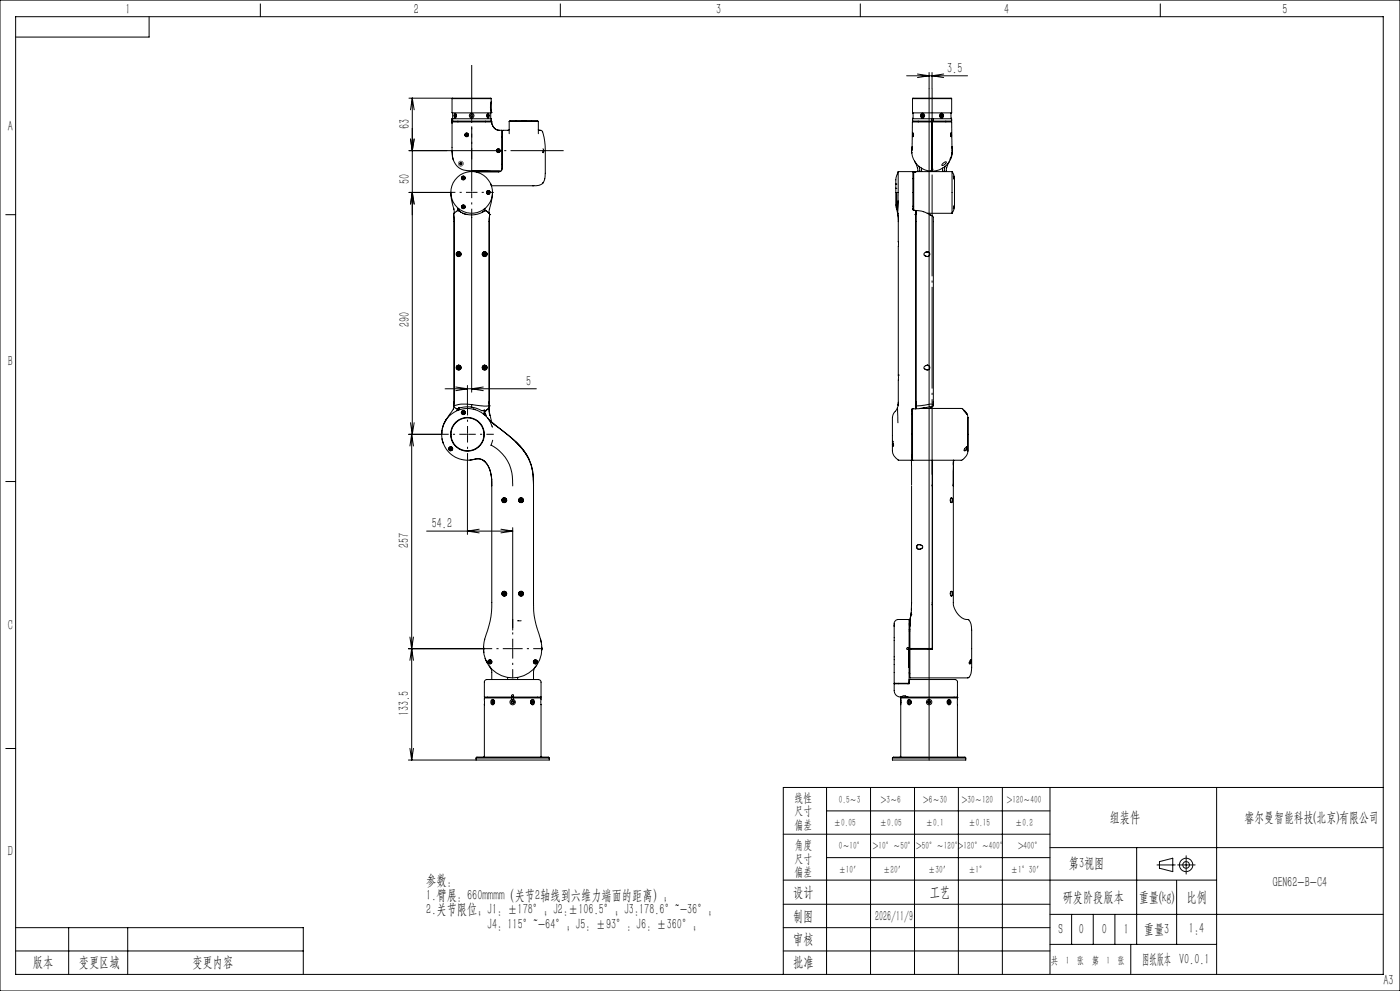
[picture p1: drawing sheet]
<svg xmlns="http://www.w3.org/2000/svg" width="420mm" height="297mm" viewBox="0 0 420 297" stroke-linecap="round" stroke-linejoin="round" font-family="sans-serif">
<g fill="none" stroke="#0a0605" stroke-width=".3">
<path d="M347.1 259.2h5.5M347.8 258.2l4-1v4l-4-1zM353.3 259.2h5.2M355.8 256.5v5.5"/>
<circle cx="355.8" cy="259.2" r="1"/>
<circle cx="355.8" cy="259.2" r="2"/>
</g>
<g fill="none" stroke="#000" stroke-width=".3">
<path d="M0 0h420v297h-420zM4.7 5h410.3v287h-410.3zM44.7 5v6.1h-40M78.1 1.2v3.8M168.1 1.2v3.8M258.1 1.2v3.8M348.1 1.2v3.8M122.7 29.4h13M123.7 29.4v100.8M123.7 29.4l.5 3.5M123.7 29.4l-.5 3.5M135.6 36.5h11.8"/>
<path d="M135.6 36.5v8.7M135.6 29.6v4.2h11.8v-.1M135.6 29.6h11.8M135.6 36.5v.5M135.6 36.5h.1M135.6 35.6l.1 .7M135.6 35.6h.1M135.7 35.6h11.7v.7h-11.7M135.7 35.6v.7M135.7 36.3h.1M135.7 35.6h.1M135.7 29.4l11.7 .2"/>
<path d="M135.7 29.4l-.1 .2M135.8 33.8v1.8M136.4 34a.68 .68 0 0 1 .5 .7 .68 .68 0 0 1-.5 .6l-.2-.6zM136.7 34l-.2 .7 .2 .6M136.9 34.4l-.3 .1 .1 .4 .2 .1M137.4 36.3v.2M145.6 36.3v.2M146.1 34.4l.3 .3-.3 .3M146.3 34a.69 .69 0 0 1 .5 .7 .69 .69 0 0 1-.5 .6l-.3-.6zM146.3 34l.2 .7-.2 .6M147.2 33.8v1.8M147.2 30.8l.1 2.5"/>
<path d="M147.4 29.6l-.3 2.2 .3 1.9M147.4 33.7h.1M147.4 36.5a2.58 2.58 0 0 0 2.4 2.5M147.4 36.5h.1M147.4 36.5a2.5 2.5 0 0 0 2.4 2.5M149.8 39h.7M150.5 39v12M150.5 39v.1M152.8 38.8l-.4 .2-1.7 .1v10.6a1.38 1.38 0 0 1-1.1 1.8l-6.7 .1M152.8 36.4h8.7M152.8 36.4l.2-.2h8.3l.2 .2M152.8 36.4v3.7"/>
<path d="M156.6 36.1l-.1 .1M157.6 36.1l.2 .1M161.5 38.8l.4 .2M161.5 36.4v3.7M161.9 39l.6 .2 .3 .3M161.9 39.1h-.3M161.9 39v.1M162.8 39.5a43.4 43.4 0 0 1 .6 14l-.5 1.3a3.1 3.1 0 0 1-3.1 .9M272 22.7h18.3M273.8 29.6v4.2h11.7v-4.2M273.8 29.6h11.7M273.8 36.4h1.7"/>
<path d="M273.8 36.4v.1M273.9 39.9l.2 .5-.2 .6zM273.9 33.8v1.8M273.9 36.3l-.1 .1M274 39.9v1M275.2 22.2l3.5 .5-3.5 .5M275.5 36.3v.2M276.8 34a.73 .73 0 0 0-.5 .7 .73 .73 0 0 0 .5 .7M277 34.4v.6M278.7 21.7v206.1M279.5 36.5v14.8M279.5 36.5h-5.8l-.1 8.7"/>
<path d="M279.5 36.5l.1 14.6M279.5 35.6h-5.7v.7h5.7M279.5 35.6h.1M279.5 35.6v.7M279.5 35.6h.5M279.5 36.3h.5M279.6 38.1h.1M279.6 37.7h.1M279.6 38.2h.1M279.6 38.6h.1M279.6 38.7h.1M279.6 39.1h.1"/>
<path d="M279.6 39.9h.1M279.6 37.5h.1M279.6 21.7v4.8M280 35.6h5.5v.7h-5.5M280 35.6h.1M280 35.6v.7M282.2 34.4v.6M282.4 34a.71 .71 0 0 1 .5 .7 .71 .71 0 0 1-.5 .6M283.1 22.2l-3.5 .5 3.5 .5M283.7 36.4h1.7M283.7 36.3v.2M285.3 39.9l.1 .1"/>
<path d="M285.3 39.9l.2 .3-.1 .8zM285.3 33.8v1.8M285.3 36.3l.1 .1M285.4 36.4v.1M122.7 57.7h12.4M122.7 45.2h11.4M123.2 41.7l.5 3.5 .5-3.5M135.3 57.7h.1M135.3 57.7l.1 1.8 .7 3.1M135.3 57.7a6.2 6.2 0 0 0 6.2 6.2 6.2 6.2 0 0 0 6.2-6.2M135.3 57.7a6.2 6.2 0 0 1 6.2-6.3 6.2 6.2 0 0 1 6.2 6.3M136 47.9l-.4-2.7a5.2 5.2 0 0 0 5.9 6"/>
<path d="M138 49l.1 .2M138 49h.5M138.1 49.2h.3M138.1 48.9h.3M138.1 48.9l-.1 .1M138.1 48.9l.2 .1M138.3 49h.1M138.3 49l.1 .2M138.3 49l-.2 .2M138.4 48.9l.1 .1M138.4 48.9l-.1 .1M138.5 49l-.1 .2"/>
<path d="M138.7 53.3l.1 .2M138.7 53.3h.3M138.8 53.5l.3 .1M138.9 53.1h.3M138.9 53.1l-.2 .2M138.9 53.1l.2 .5M139 53.3h.1M139 53.3l.3 .1M139.2 53.1l.1 .3M139.2 53.1l-.4 .4M139.3 53.4l-.2 .2M139.9 40.2l.3 .2"/>
<path d="M139.9 40.2l.3 .3M139.9 40.2l-.1 .4 .4-.1M140 40.4h.1M141.4 57.7h.2M141.5 51.1l8.3 .2M141.5 51.2l8.3 .1M141.5 57.5v.3M146.2 57.6l.1 .3M146.2 57.6l.3 .1M146.3 57.9l.3 .1M146.4 57.4l.3 .1M146.4 57.4l-.2 .2"/>
<path d="M146.4 57.4l.1 .3M146.5 57.7h.1M146.5 57.7l-.2 .2M146.5 57.7l.1 .3M146.5 57.7h.3M146.7 57.5l.1 .2M146.7 57.5l-.2 .2M146.8 57.7l-.2 .3M147 57.7h.1M147.1 57.7a.56 .56 0 0 0-.7-.6 .56 .56 0 0 0-.4 .9 .56 .56 0 0 0 .9 0M147.1 55l.3 .7h12.4M147.7 57.7l-.3 3-.5 1.8"/>
<path d="M147.7 57.7h.1M149.5 45.2h.1M149.6 45v.4l-.3-.2M149.6 45l-.3 .2M149.6 45v.4l-.3-.3M149.6 45l-.3 .1M149.8 51.3h.4M150.5 41.1h.2M150.5 49.3h.2M159.8 55.7h.1M162.8 45.2l.1 .6 .2-.6M162.9 44.6l.2 .6"/>
<path d="M163.1 45.2l-.2 .5M163.1 45.2h.1M268.7 55.2l.1-1.9 .7-1.9v6.3M268.7 56.4v5.1l.3 1.2M268.7 56.4h.1M268.7 55.2h.1M268.7 55.2v1.2M269.5 51.5h4.4v11M269.5 57.7h.1M269.5 57.7l-.2 6.2M269.5 57.7h-.5v5M273.5 45.2v.5"/>
<path d="M273.5 44.9v.3M273.5 44.6v.2M273.5 44.6v.6M273.5 45.6v.1M273.5 45.7v.2M273.5 45.7a6 6 0 0 0 6 5.6M273.5 44.2v.4M273.6 43.9l-.1 .8M273.9 53.5h.2M274.4 48.3l.9 2.2 .1 .9M274.8 51.5l-.7 .2M275.7 49.8l.2 1.6"/>
<path d="M276.4 50.3l.1 1.1M279.1 51.3h.4M279.5 51.1h.1M279.6 51.1l-.1 .1M279.6 41.7h.1M279.6 49.3h.1M279.6 48.8h.1M279.6 50.9h.1M279.6 51h.1M279.6 47.3h.1M279.6 47.5h.1M279.6 50.7h.1"/>
<path d="M282.8 50.3v1.1M283 48.9l.8-.4a1.12 1.12 0 0 1-1.3 1zM283.5 49.8l-.2 1.6M284.9 48.3l-1 2.2v.9M285.4 40.8l-.1 .1M285.4 40v.8zM285.5 46.1l.1-.4-.6 2 .2-.3M285.6 45.5l-.1-9h-5.9v14.8M285.6 51.4a9.8 9.8 0 0 1 .7 5.5v4.6M285.6 43.9l.1 .8M285.6 44.1l.1 .4M285.7 45.6a6 6 0 0 1-6.1 5.7"/>
<path d="M285.7 44.7l.1 .1M285.7 44.7v.9M286 52.8l.3 1.1zM1.7 64.3h3M123.2 61.2l.5-3.5 .5 3.5M136.1 64.3l.1 2.1M136.2 62.6v1.2M136.2 66.4v54.1M136.3 63.8l-.2 .5M136.3 63.8h.1M136.4 63.8l-.2 .1M136.9 76.1v.1"/>
<path d="M137 63.3l-.1 .1M137.2 75.6a.69 .69 0 0 0 0 1.2 .69 .69 0 0 0 1.1-.6 .69 .69 0 0 0-.9-.7l-.4 .3M137.3 63.1h.2M137.3 63l.1-.5 .1 .6M137.3 63l.2 .1M137.4 76.2a.25 .25 0 0 1 .2-.3 .25 .25 0 0 1 .3 .3M137.5 63.1h.1M137.5 62.4v.3M137.5 63.1l-.9 .5-.5 .7M137.5 63.1l.7 .4M137.5 62.7v.4M137.5 62.7h.1"/>
<path d="M137.6 75.8l.4 .4M137.6 75.8l-.4 .4M137.8 62.6v.7M138.1 63.5a6.8 6.8 0 0 0 6.8 0M138.2 63.5v.1M138.7 62l.2 .2M138.7 62h.3M138.8 63.9l1.3 .4M138.9 61.7l.2 .1M138.9 61.7l-.2 .3M138.9 62.2l.2 .1M138.9 61.7l.1 .3"/>
<path d="M139 62h.1M139 62h.3M139 62l.1 .3M139 62l-.1 .2M139.1 61.8l.2 .2M139.1 61.8l-.1 .2M139.3 62l-.2 .3M139.5 62.3a.57 .57 0 0 0-.2-.8 .57 .57 0 0 0-.8 .2 .57 .57 0 0 0 .2 .8M141.5 65.2h.1M141.5 64v53.5M144.8 63.5v.1M145.1 76.2a.27 .27 0 0 1 .3-.3 .27 .27 0 0 1 .2 .3"/>
<path d="M145.2 62.6v.7M145.4 75.8l.3 .4M145.4 75.8l-.4 .4M145.5 63.1h.2M145.5 63.1l-.7 .4M145.5 62.7v.4M145.5 62.4v.3M145.5 62.7h.1M145.7 63.1l.9 .7 .3 .5M146 75.9v.3M146.8 66.4v54.1M146.9 62.5l-.1 .1a1.1 1.1 0 0 0 .1 1.5"/>
<path d="M146.9 64.3l-.1 2.1M146.9 64.3h.1M269 62.7l.3 1.2M269.3 63.7l.2 2.7M269.3 63.9l.3 9.2-.1 39.3M269.3 63.9h.1M269.5 60.2l-.2 3.7M273.9 62.5v.4l.4 .2M273.9 62.5v.4l.4 .1M273.9 61.8h.2M274.1 63v-11.5l11.5-.1v12.5M274.3 63l.4 .1"/>
<path d="M274.3 63h.1M274.4 64.3h.3M274.7 63.2v1M274.7 64.3v56.2M274.7 63.1v1.2M274.7 64.3h.1M274.8 64.3v57.4M277.1 63.5l-2.3-.4v1.2M277.1 63.5l1.8 .9M277.4 75.8l.8-.4a.76 .76 0 0 1 .7 1 .76 .76 0 0 1-1.1 .4l-.6-.5zM278.2 75.5h.1M278.2 75.5l-.5 .1"/>
<path d="M278.2 63.9h7.4M278.2 75.5a.69 .69 0 0 1 .7 .7 .69 .69 0 0 1-.7 .7l-.9-.4M278.9 64.4l.9 .4 .2 .4v55.6M278.9 64.4l.5 .2M279.5 64.7h.1M286.3 61.5l-.3 1zM286.3 61.5l-.1 1.2-.6 1.2M133.5 116.5h27.4M136.7 116l3.5 .5-3.5 .6M136.9 110.1v.1M137.2 109.6a.67 .67 0 0 0 .1 1.1 .67 .67 0 0 0 1-.5 .67 .67 0 0 0-.9-.7l-.4 .3M137.4 110.2a.25 .25 0 0 1 .2-.3 .25 .25 0 0 1 .3 .3"/>
<path d="M137.6 109.8l.4 .4M137.6 109.8l-.4 .4M140.2 115.5v6.8M145 116l-3.5 .5 3.5 .6M145.1 110.2a.27 .27 0 0 1 .3-.3 .27 .27 0 0 1 .2 .3M145.4 109.8l.3 .4M145.4 109.8l-.4 .4M146 110v.2M269.5 112.4h.1M269.5 112.4v8.1M277.4 109.8l.8-.4a.74 .74 0 0 1 .7 1 .74 .74 0 0 1-1.1 .4l-.6-.5zM278.2 109.5h.1"/>
<path d="M278.2 109.5l-.5 .1M278.2 109.5a.67 .67 0 0 1 .7 .7 .67 .67 0 0 1-.7 .6l-.9-.3M122.5 130.2h9.9M123.2 126.7l.5 3.5M123.5 130.2v97.6M123.5 130.2l.5 3.5M123.5 130.2l-.5 3.5M124.2 126.7l-.5 3.5M132.5 129.6v.4M132.6 131.5l.4 1.4M132.6 128.9l-.1 1.2M133 127.3l-.3 1.2"/>
<path d="M133.8 125.7l.1-.1-.6 1.2M135 134.5l.1 .2M135 134.5h.5M135.1 134.3l-.1 .2M135.1 134.7h.2M135.1 134.3h.2M135.1 134.3l.2 .4M135.2 134.5h.1M135.2 134.5l-.1 .2M135.3 134.3l.2 .2M135.3 134.3l-.1 .2M135.5 134.5l-.2 .2"/>
<path d="M136 122.6l-2.9 4.6M136.1 121.7l.9 .8M136.1 121.7v.1M136.1 121.6v.1M136.2 122l-.2 .6M136.2 120.5l-.1 1.1M136.2 120.5l-.1 1.2M136.2 120.5v.5M136.9 122.4l.1 .1M137 122.5h.2M137.1 123l-.1 .1M137.1 123h.1"/>
<path d="M137.2 122.5h.1M137.5 122.4l-.2 .6M137.5 122.4h.1M137.5 122.4h-.1M137.5 122.4l-.3 .1M137.7 122.4l-.1 .5M138.8 123.6l.1 .3M138.8 123.6h.2M138.9 123.9h.2M138.9 123.5l-.1 .1M138.9 123.5h.2M138.9 123.5l.1 .1"/>
<path d="M139 123.6h.1M139 123.6l.2 .1M139 123.6l.1 .3M139 123.6l-.1 .3M139.1 123.5l.1 .2M139.1 123.5l-.1 .1M139.2 123.7l-.1 .2M140.1 130.2h.3M140.2 130v.3M140.2 138v22.2M141.4 122l2.4 .7a1.66 1.66 0 0 0 1.7 .3v.3M141.4 122h.1"/>
<path d="M141.4 122h-1.8l-2.1 .4M141.5 121.2l-3-.1-2.4 .5M141.5 121.2l-.1 .8M141.5 121.2l3.8 .5 1.5-.1M142 137.7a3.8 3.8 0 0 1 5 3.1l.5 3.6v36.2a34.6 34.6 0 0 1-2.2 11.6l-.2 1.9v-.2M142 122.6l.5 .1M142 137.7l-1 .2M142 137.7a3.4 3.4 0 0 1 4.5 2l.4 .8a13.3 13.3 0 0 1 .6 5.1M142 122.6a7.9 7.9 0 0 1 4.3 2.7M142 122.6a7.8 7.8 0 0 0-9.5 7.6 7.8 7.8 0 0 0 9.5 7.5M142 122.6h.1M145.2 138.1l.3 .3"/>
<path d="M145.2 124.1h.1M145.3 124.1v-1.2l-.1 1.3M145.5 123.3h.1M145.5 123.8l.4 .9M145.5 123.3v.5M145.5 123.8v.6M145.5 122.9v.3M146.3 125.3l2.2 2.1a31.4 31.4 0 0 1 9.9 9.8 17 17 0 0 1 1.7 8.2M146.3 125.3l.8 1.1 .6 1.7M146.8 120.5v1.1M146.8 122.1l.1 2.4zM146.8 120.5v.7"/>
<path d="M146.8 121.6v.1a1.84 1.84 0 0 1-1.3 1.6M146.8 121.6h.1M146.9 125.9l1.5 1.4M147 124.5l.5 2M147.2 126.3l3.4 2.7a21.8 21.8 0 0 1 8.7 10.2l.6 2.5 .2 3.9M147.8 131.9l-.5 1.6a12 12 0 0 1 6.5 12.1M154.7 132.4l.3 .3a16.9 16.9 0 0 1 3.7 5M267.7 133.1h.1M267.7 132.3l.1 .1a.77 .77 0 0 1 0 1.3l-.1-.6M267.7 132.3h.1M267.7 132.3v.8M267.8 133.1l.2 .6"/>
<path d="M269.2 122.2l-.2 .6a5.7 5.7 0 0 0-1.3 5v4.5M269.2 122.1l.2 4.6M269.2 122.1v.1M269.2 122.2h.1M269.5 121.1l-.1 .4 .1-.9-.3 1.5M273.4 137.9l.1 7.4M273.5 130.2v7.7h-4a3.8 3.8 0 0 1-1.8-4v-.8M273.5 122.6v7.6M273.5 129.9v.3M273.5 123.2h.3M273.5 136.4h.3l-.2 .1M273.5 124h.3"/>
<path d="M273.5 123.3h.3M273.6 136.4l.2 .7M273.8 122.6v15.3h14.6a3.5 3.5 0 0 0 2-4.1v-3.6M274.6 121.7h.1M274.7 122.5h-1l-.2 .4 .3-.1-.3 .2M274.7 120.9v.8M274.7 120.5v.4M274.7 122.4h.1M274.7 121.7v.8M274.7 122.2h.1M274.7 121.7h.1M274.7 120.9h.1"/>
<path d="M274.7 120.5v1.2M274.8 121.7l-.1 .7M276 122.4h12.4a2.49 2.49 0 0 1 1.7 1.6M276.5 122.4l-1.7 .1M277 122.3v.1M277.2 122.3h.1M277.3 122.2l-.5 .1M277.3 122.2l-.1 .1M279 121.9h.1M279 121.9l-2.9 .5M279.6 137.9v7.7M279.8 137.9v7.7z"/>
<path d="M280 121.2v.1M280 121.2l-.9-.1-4.3 .6M280 120.5h.1M280 120.5v1.1l-.7 .4M280 121.2l-.2 .7-.9 .5M286.1 137.9l-.1 1.5M289.2 123l.9 1.2zM289.3 123.2l.8 .9M289.6 134.3l.3-.4a.64 .64 0 0 1 .1 .8 .64 .64 0 0 1-.8 .2zM289.7 134.9v.1M289.9 133.9a.65 .65 0 0 1 0 .8 .65 .65 0 0 1-.7 .3M290.1 124.1l.3 1v5.1"/>
<path d="M290.3 125.2l.1 5M290.4 130.2v4.9M1.7 144.3h3M128 159.2h25.8M143.8 158.6l-3.6 .6 3.6 .5M147.5 143.6v.3M150.3 158.6l3.5 .6M151 150l.2 .2M151.1 149.8l-.1 .2M151.1 149.8l.2 .1M151.3 149.9h.1M151.3 149.9l.2 .2"/>
<path d="M151.3 149.9l-.3 .1M151.3 149.9l-.1 .3M151.3 149.6l-.2 .2M151.3 149.6l.3 .2M151.3 149.6v.3M151.5 150.1l-.3 .1M151.6 149.8l-.1 .3M151.6 149.8l-.3 .1M153.8 158.1v30.7M153.8 159.2l-3.5 .5M156 150l.2 .2M156.1 149.8l-.1 .2"/>
<path d="M156.1 149.8l.2 .1M156.3 149.9h.1M156.3 149.9l-.1 .3M156.3 149.9l.2 .2M156.3 149.9l-.3 .1M156.4 149.6l.2 .2M156.4 149.6l-.3 .2M156.4 149.6l-.1 .3M156.5 150.1l-.3 .1M156.6 149.8l-.1 .3M156.6 149.8l-.3 .1M159.7 140.6l.1 .7"/>
<path d="M160 143.5l.1 2.1M160.1 145.6v35a27.6 27.6 0 0 0 2 10.8l.3 1.1M273.5 145.6l-.1 37M279.6 145.6v48.7M279.7 145.3l-.1 .3M279.8 145.6v35.1M285.3 149.3l.1-.1a.9 .9 0 0 1 0 1.4 1.01 1.01 0 0 1-.1-1.3zM285.3 149.3a.74 .74 0 0 1 .2 1.3l-.2-.1M285.9 145.6h.1M286 145v.6M286 145.6v35a5.2 5.2 0 0 0 4.7 5.2 6.2 6.2 0 0 1 .8 4v7.7a14 14 0 0 1-.5 5.1l-.6 .6h-17.4v-8.6M286 145.5l.1-7.6-.1 7.7"/>
<path d="M151 178l.2 .2M151.1 177.7l-.1 .3M151.1 177.7l.2 .2M151.3 177.9h.1M151.3 177.9l-.3 .1M151.3 177.9l-.1 .3M151.3 177.9l.2 .2M151.3 177.6l.3 .2M151.3 177.6l-.2 .1M151.3 177.6v.3M151.5 178.1l-.3 .1M151.6 177.8l-.1 .3"/>
<path d="M151.6 177.8l-.3 .1M156 177.8v.3M156 178.1l.3 .1M156 177.8l.3 .1M156.3 177.9h.1M156.3 177.6l.3 .2M156.3 177.6l-.3 .2M156.3 177.6v.6M156.3 177.9l.3 .2M156.3 177.9l-.3 .2M156.6 178.1l-.3 .1M156.6 177.8v.3"/>
<path d="M156.6 177.8l-.3 .1M275 163.9l.1 .4a1.08 1.08 0 0 0 1.6-.1M275.1 163.4a1 1 0 0 1 1.7 .6 .96 .96 0 0 1-.9 .6 .96 .96 0 0 1-.9-.6zM276.6 163.5a.93 .93 0 0 0-1.6 .3v.1M285.3 177.3l.1-.1a.9 .9 0 0 1 0 1.4 1.01 1.01 0 0 1-.1-1.3zM285.3 177.3a.74 .74 0 0 1 .2 1.3l-.2-.1M122.5 194.4h22.4M123 190.9l1 7M124 190.9l-1 7M145.1 194.3h.1M145.1 194v.4M145.1 194.3v.3"/>
<path d="M145.1 194.4h.1M145.1 194.4a8.7 8.7 0 0 0 8.7 8.8 8.7 8.7 0 0 0 8.8-8.8M145.1 194.7v.9M145.1 194.7h.1M145.1 194.5v.2M145.1 194.4v.1M145.5 197.3l.8 1.6M146.8 199.6l.7 1.3v2.8M146.8 198.3v.2M146.8 198.5l.2 .1M146.8 198.3l.2 .1M147 198.4h.1"/>
<path d="M147 198.1l.2 .1M147 198.1l-.2 .2M147 198.1v.5M147 198.4l.2 .1M147 198.4l-.2 .1M147.2 198.5l-.2 .1M147.2 198.2v.3M147.2 198.2l-.2 .2M153.7 194.4h.2M153.8 194.3v.3M155.3 186.1h1.1M160.4 198.4l.2 .2"/>
<path d="M160.4 198.2v.2M160.4 198.2l.4 .3M160.6 198.4h.1M160.6 198.4h-.2M160.6 198.4v.2M160.7 198.1l.1 .2M160.7 198.1l-.3 .1M160.7 198.1l-.1 .3M160.8 198.5l-.2 .1M160.8 198.3v.2M160.8 198.3l-.2 .1M160.9 199.6l-.8 1.3v2.8"/>
<path d="M162.2 191.6l.3 2.6M162.5 194v.4M162.5 194.4h.1M162.6 194.2v.2M162.6 194.4l-.1 .4M268.3 187.3a1.32 1.32 0 0 1 1.2-1.6h3.2v14.1M268.3 187.7v17.1M268.3 187.3v.4M272.7 194.7v-.5l-.7 .1 .1 .3 .5 .1 .1 5.1M272.7 199.8v5.1h-4.4v2a1.94 1.94 0 0 0 2 2M272.7 186.9h.3M272.7 187.3h.3"/>
<path d="M272.7 188.7h.3M272.7 189.1h.3M273 194.4h.1M273 185.7v8.7M273 185.7v2M273 194.6h.1M273 194.4h6.8M273 185.7h.1M273.1 185l-.1 .7M273.1 194.4v.2M273.3 184.2l-.3 1.4M273.3 184.2h.1"/>
<path d="M273.4 183.6l-.3 1.4M273.4 182.8v-.2l-.3 2.4M278.5 194.6h.1M279.2 194.4v.2M279.6 194.3h-6.6v.3M279.6 194.3v.1M279.6 181h.2M279.6 181.3h.2M279.6 181.2h.2M279.8 180.6v14h-6.7M290.9 198.2l.3-.4 .1 .2a.63 .63 0 0 1-.5 .9v-.5M291.1 197.8a.57 .57 0 0 1 0 1l-.3 .1"/>
<path d="M145.3 209.2v17.5l-.2 .2M145.3 209.2h8.2M145.3 209.2h17M145.6 203.8l16.2-.1 .5 .7v4.4l-17 .1v-4.6zM146.3 208.9v.2M147.4 209.8a.75 .75 0 0 1 1 .4 .75 .75 0 0 1-.5 1 .83 .83 0 0 1-.7-.5 .83 .83 0 0 1 .2-.9zM148 209.7a.93 .93 0 0 0 0 1.5M148.3 210.1v.7a.37 .37 0 0 1-.5-.4 .37 .37 0 0 1 .5-.3M148.3 210.2v.4M152.3 203v.7M153.5 209.7a.82 .82 0 0 0-.4 1.2 .82 .82 0 0 0 1.4 0 .82 .82 0 0 0-.4-1.2M153.5 209.7h.6"/>
<path d="M153.5 209.7v-.6h.6v.6M153.6 208.3h.4l.1 .6h-.6zM154.1 209.2h8.2M155.3 203v.7M159.2 210.2v.4M159.3 210.1a.35 .35 0 0 1 .4 .3 .35 .35 0 0 1-.4 .3zM159.5 209.8a.75 .75 0 0 1 .9 .5 .75 .75 0 0 1-.5 .9 .81 .81 0 0 1-.7-.5 .81 .81 0 0 1 .3-.9zM159.6 209.7a.97 .97 0 0 1 0 1.5M161.3 208.9v.2M162.3 209.2v17.6l.3 .1M268.3 204.8h4.4l-.1 .1M268.3 204.8l.1 .1"/>
<path d="M270.2 209.2v17.6l-.2 .1M270.2 209.2h17M270.3 209.8l-.1 1.2M270.3 208.9a1.31 1.31 0 0 1 1.9 0M270.3 208.9h1.9M271.3 208.9v.2M272.2 208.9h.1M272.4 209.8a.75 .75 0 0 1 1 .4 .75 .75 0 0 1-.5 1 .83 .83 0 0 1-.7-.5 .83 .83 0 0 1 .2-.9zM272.7 203.7h14.1l.4 .6v4.5l-15 .1M272.7 203.8v.6M272.7 201.9h.3M272.9 209.7a.95 .95 0 0 0 0 1.5"/>
<path d="M273.3 210.7a.37 .37 0 0 1-.5-.3 .37 .37 0 0 1 .5-.3v.7M273.3 210.2v.4M284.2 210.2v.4M284.2 210.1a.36 .36 0 0 1 .5 .3 .36 .36 0 0 1-.5 .3M284.2 210.1v.6M284.4 209.8a.75 .75 0 0 1 1 .4 .75 .75 0 0 1-.5 1 .81 .81 0 0 1-.8-.5 .81 .81 0 0 1 .3-.9zM284.6 209.7a.92 .92 0 0 1 0 1.5M286.2 208.9v.2M287.1 209.1l-16.9 .1M287.1 209.1h.1M287.1 209.1l.1 .1M287.2 209.2v17.5l.3 .2"/>
<path d="M1.7 224.3h3M122.5 227.8h20.3M123 224.3l.5 3.5M124 224.3l-.5 3.5M142.8 227.2h22M142.8 227.2l.3-.3h19.2a3.2 3.2 0 0 1 2.5 .3M142.8 227.2v.6M164.8 227.2v.6h-22M248 236v56M261.2 236v56M267.7 227.2h22M267.7 227.2l.3-.3h19.5a2.67 2.67 0 0 1 2.2 .3"/>
<path d="M267.7 227.2v.6h22v-.6M274.4 236v56M287.5 236v56M300.7 236v56M315 236v56M365 236v56M415 236h-180v56M235 250h80M248 257h67M248 243h67M315 254h100M341 254v29"/>
<path d="M4.7 278h86.3v14M20.6 278v14M38.3 278v14M235 263.8h130M235 278h80M235 271h80M315 274h100M321.5 274v9M328 274v9M334.5 274v9M353 264v19M4.7 285h86.3"/>
<path d="M235 285h80M315 283h50M339.2 283v9"/>
<circle cx="141.5" cy="34.7" r=".7"/>
<circle cx="141.5" cy="34.7" r=".34"/>
<circle cx="276.8" cy="34.6" r=".65"/>
<circle cx="276.9" cy="34.7" r=".31"/>
<circle cx="282.4" cy="34.7" r=".31"/>
<circle cx="282.5" cy="34.6" r=".67"/>
<circle cx="138.2" cy="49" r=".57"/>
<circle cx="139" cy="53.3" r=".56"/>
<circle cx="140" cy="40.4" r=".56"/>
<circle cx="140" cy="40.4" r=".48"/>
<circle cx="140" cy="40.4" r=".49"/>
<circle cx="146.5" cy="57.7" r=".54"/>
<circle cx="149.5" cy="45.2" r=".47"/>
<circle cx="149.5" cy="45.2" r=".48"/>
<circle cx="149.5" cy="45.2" r=".56"/>
<circle cx="137.6" cy="76.2" r=".75"/>
<circle cx="137.6" cy="76.2" r=".37"/>
<circle cx="137.6" cy="76.2" r=".25"/>
<circle cx="139" cy="62" r=".55"/>
<circle cx="145.4" cy="76.2" r=".69"/>
<circle cx="145.4" cy="76.2" r=".25"/>
<circle cx="145.4" cy="76.2" r=".38"/>
<circle cx="145.4" cy="76.2" r=".75"/>
<circle cx="137.6" cy="110.2" r=".75"/>
<circle cx="137.6" cy="110.2" r=".25"/>
<circle cx="137.6" cy="110.2" r=".37"/>
<circle cx="145.4" cy="110.2" r=".25"/>
<circle cx="145.4" cy="110.2" r=".68"/>
<circle cx="145.4" cy="110.2" r=".38"/>
<circle cx="145.4" cy="110.2" r=".75"/>
<circle cx="135.2" cy="134.5" r=".62"/>
<circle cx="135.2" cy="134.5" r=".56"/>
<circle cx="135.2" cy="134.5" r=".47"/>
<circle cx="139" cy="123.7" r=".48"/>
<circle cx="139" cy="123.7" r=".56"/>
<circle cx="139" cy="123.6" r=".63"/>
<circle cx="140.2" cy="130.2" r="4.9"/>
<circle cx="140.2" cy="130.2" r="5.1"/>
<circle cx="151.3" cy="149.9" r=".73"/>
<circle cx="151.3" cy="149.9" r=".56"/>
<circle cx="151.3" cy="149.9" r=".69"/>
<circle cx="156.3" cy="149.9" r=".56"/>
<circle cx="156.3" cy="149.9" r=".69"/>
<circle cx="156.3" cy="149.9" r=".74"/>
<circle cx="151.3" cy="177.9" r=".73"/>
<circle cx="151.3" cy="177.9" r=".56"/>
<circle cx="151.3" cy="177.9" r=".7"/>
<circle cx="156.3" cy="177.9" r=".56"/>
<circle cx="156.3" cy="177.9" r=".69"/>
<circle cx="156.3" cy="177.9" r=".74"/>
<circle cx="147" cy="198.4" r=".62"/>
<circle cx="147" cy="198.3" r=".57"/>
<circle cx="147" cy="198.4" r=".48"/>
<circle cx="160.6" cy="198.4" r=".56"/>
<circle cx="160.6" cy="198.4" r=".47"/>
<circle cx="160.6" cy="198.4" r=".62"/>
<circle cx="153.8" cy="210.4" r=".3"/>
<circle cx="153.8" cy="210.4" r=".42"/>
<circle cx="278.7" cy="210.4" r=".31"/>
<circle cx="278.7" cy="210.4" r=".81"/>
<circle cx="278.7" cy="210.4" r=".41"/>
</g>
<circle cx="138.2" cy="49" r=".7" fill="none" stroke="#808080" stroke-width=".3"/>
<path d="M279.6 142.3v-115.8" fill="none" stroke="#000" stroke-width=".3" stroke-dasharray="30.5 1.3 .6 1.3" stroke-dashoffset="7.9" stroke-linecap="butt"/>
<path d="M134.1 45.2h35" fill="none" stroke="#000" stroke-width=".3" stroke-dasharray="30.5 1.3 .6 1.3" stroke-dashoffset="14.6" stroke-linecap="butt"/>
<path d="M141.5 47.8v-10" fill="none" stroke="#000" stroke-width=".3" stroke-dasharray="30.5 1.3 .6 1.3" stroke-dashoffset="27.1" stroke-linecap="butt"/>
<path d="M140 130.2h-7.6M140.3 129.9v-7.6M140.3 130.4v7.6M140.5 130.2h7.6" fill="none" stroke="#000" stroke-width=".3" stroke-dasharray="30.5 1.3 .6 1.3" stroke-dashoffset="28.3" stroke-linecap="butt"/>
<path d="M141.5 57.4v-37.9" fill="none" stroke="#000" stroke-width=".3" stroke-dasharray="30.5 1.3 .6 1.3" stroke-dashoffset="13.1" stroke-linecap="butt"/>
<path d="M141.3 57.7h-6.2M141.5 57.9v6.1M141.8 57.7h6.1" fill="none" stroke="#000" stroke-width=".3" stroke-dasharray="30.5 1.3 .6 1.3" stroke-dashoffset="29" stroke-linecap="butt"/>
<path d="M153.6 194.4h-8.7M153.8 194.2v-8.7M153.8 194.7v8.6M154.1 194.4h8.6" fill="none" stroke="#000" stroke-width=".3" stroke-dasharray="30.5 1.3 .6 1.3" stroke-dashoffset="27.8" stroke-linecap="butt"/>
<g font-size="4.4">
<text x="37.7" y="4.1">1</text>
<text x="124.2" y="4.1">2</text>
<text x="214.9" y="4.1">3</text>
<text x="301.2" y="4.1">4</text>
<text x="384.7" y="4.1">5</text>
<text x="284.1" y="21.8">3.5</text>
<text x="2.3" y="39.3">A</text>
<text x="122.8" y="38.7" transform="rotate(-90 122.8 38.7)">63</text>
<text x="122.8" y="55.3" transform="rotate(-90 122.8 55.3)">50</text>
<text x="122.8" y="98.1" transform="rotate(-90 122.8 98.1)">290</text>
<text x="2.3" y="109.6">B</text>
<text x="157.8" y="115.6">5</text>
<text x="129.5" y="158.3">54.2</text>
<text x="122.7" y="164.2" transform="rotate(-90 122.7 164.2)">257</text>
<text x="2.3" y="188.9">C</text>
<text x="122.7" y="214.6" transform="rotate(-90 122.7 214.6)">133.5</text>
<text x="332.9" y="246.3">组装件</text>
<text x="2.3" y="256.5">D</text>
<text x="320.6" y="260.1">第3视图</text>
<text x="127.9" y="265.3">参数：</text>
<text x="127.9" y="269.7">1.臂展：660mmmm（关节2轴线到六维力端面的距离）；</text>
<text x="237.9" y="268.9">设计</text>
<text x="278.9" y="268.9">工艺</text>
<text x="381.8" y="265.9">GEN62-B-C4</text>
<text x="127.9" y="274">2.关节限位；J1：±178°；J2:±106.5°；J3:178.6°~-36°；</text>
<text x="237.9" y="275.9">制图</text>
<text x="262.6" y="275.9">2026/11/9</text>
<text x="318.8" y="270.4">研发阶段版本</text>
<text x="341.6" y="270.4">重量(kg)</text>
<text x="355.9" y="270.4">比例</text>
<text x="146.3" y="278.4">J4：115°~-64°；J5：±93°：J6：±360°；</text>
<text x="317.6" y="279.9">S</text>
<text x="323.6" y="280">0</text>
<text x="330.5" y="279.9">0</text>
<text x="337.2" y="279.9">1</text>
<text x="343.2" y="279.9">重量3</text>
<text x="356.7" y="279.6">1:4</text>
<text x="237.9" y="282.9">审核</text>
<text x="9.9" y="289.9">版本</text>
<text x="23.7" y="289.9">变更区域</text>
<text x="57.7" y="289.9">变更内容</text>
<text x="237.9" y="289.9">批准</text>
<text x="342.6" y="288.9">图纸版本 V0.0.1</text>
<text x="415" y="295.1">A3</text>
</g>
<text font-size="4.2" x="373.4" y="246.3">睿尔曼智能科技(北京)有限公司</text>
<g font-size="3.8">
<text x="238.4" y="240.3">线性</text>
<text x="238.4" y="244.3">尺寸</text>
<text x="238.4" y="248.3">偏差</text>
<text x="238.4" y="254.6">角度</text>
<text x="238.4" y="258.6">尺寸</text>
<text x="238.4" y="262.6">偏差</text>
</g>
<text font-size="3.2" x="315.3" y="288.9">共 1 张 第 1 张</text>
<g font-size="3.1">
<text x="251.6" y="240.8">0.5～3</text>
<text x="264.2" y="240.8">&gt;3～6</text>
<text x="277" y="240.8">&gt;6～30</text>
<text x="288.6" y="240.8">&gt;30～120</text>
<text x="302" y="240.8">&gt;120～400</text>
<text x="250.1" y="247.6">±0.05</text>
<text x="264" y="247.6">±0.05</text>
<text x="277.7" y="247.6">±0.1</text>
<text x="290.5" y="247.6">±0.15</text>
<text x="304.5" y="247.6">±0.2</text>
<text x="251.6" y="254.6">0～10°</text>
<text x="261.9" y="254.6">&gt;10°～50°</text>
<text x="274.9" y="254.6">&gt;50°～120°</text>
<text x="287.4" y="254.6">&gt;120°～400°</text>
<text x="305.4" y="254.6">&gt;400°</text>
<text x="251.6" y="261.6">±10′</text>
<text x="265" y="261.6">±20′</text>
<text x="278.5" y="261.6">±30′</text>
<text x="290.5" y="261.6">±1°</text>
<text x="303.2" y="261.6">±1°30′</text>
</g>
</svg>
